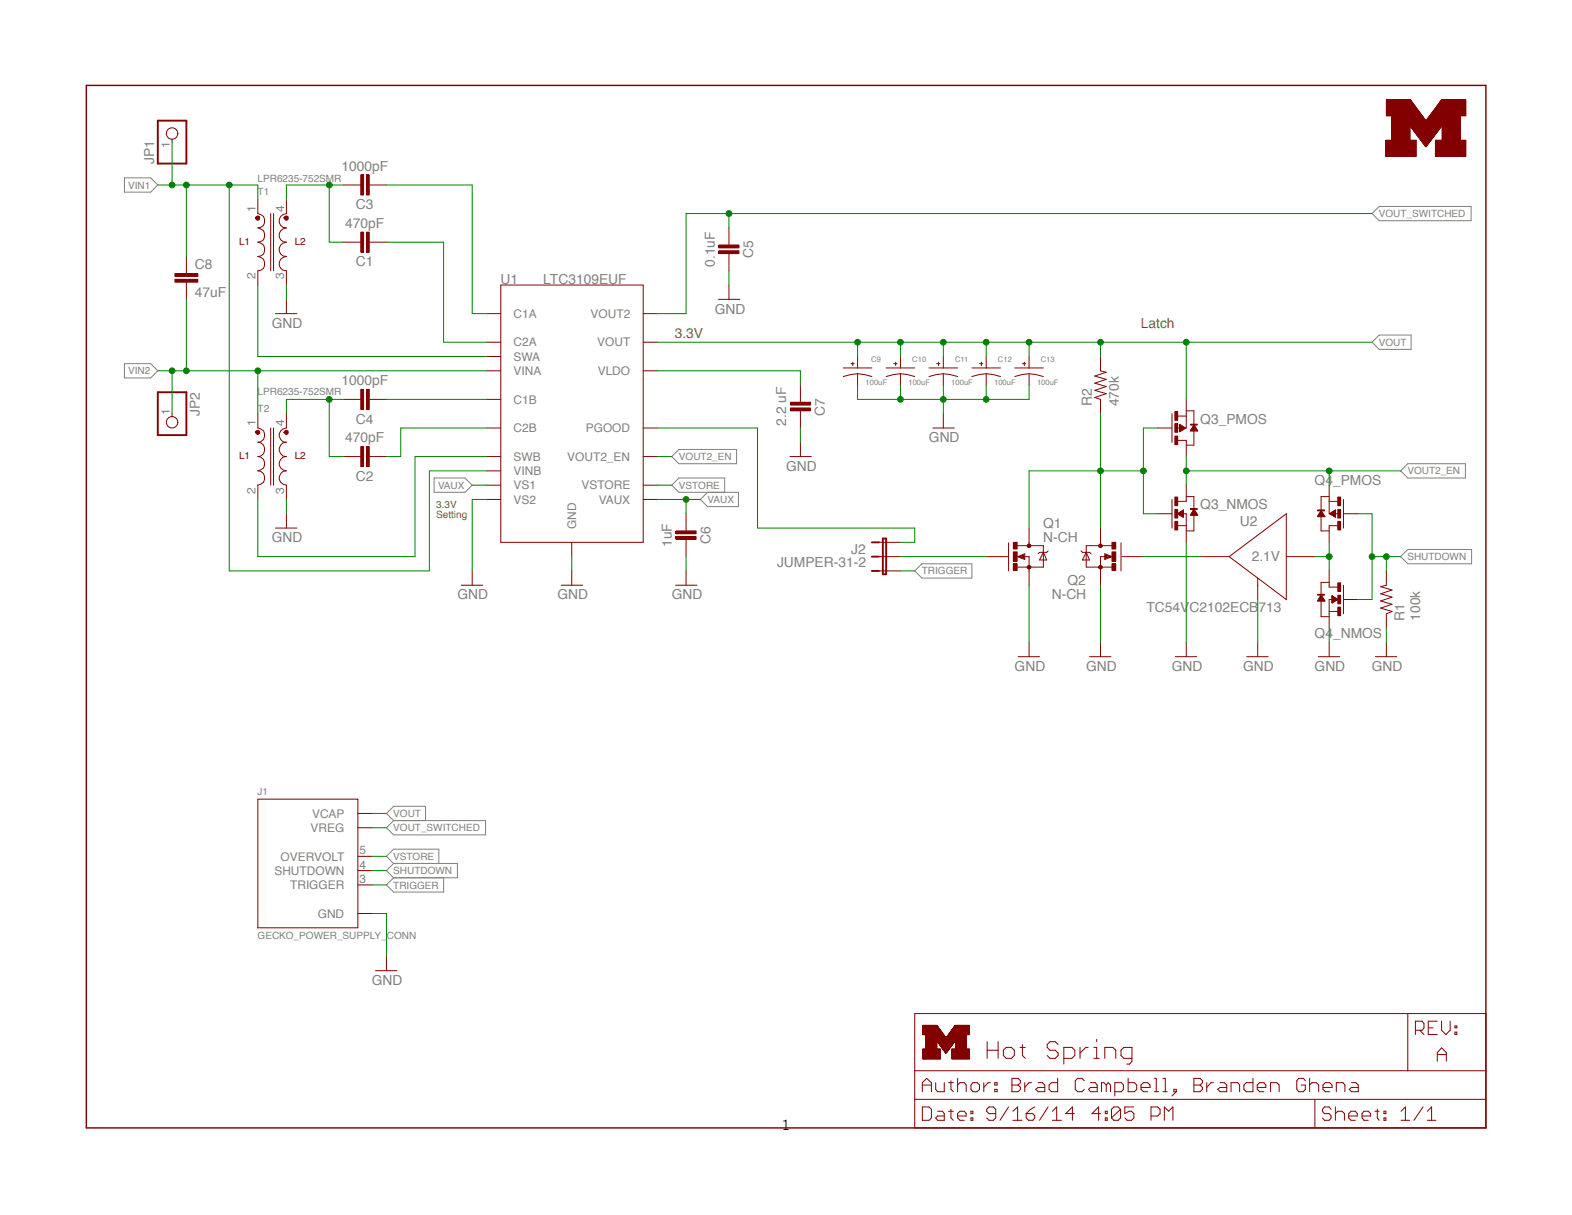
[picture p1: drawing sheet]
<svg xmlns="http://www.w3.org/2000/svg" width="279mm" height="216mm" viewBox="0 0 279 216" stroke-linecap="round" stroke-linejoin="round" font-family="sans-serif">
<g fill="none" stroke="#808080" stroke-width=".18">
<path d="M22.1 31.6h4.7l1.2 1.3-1.2 1.2h-4.7zM243.9 38l1.2-1.3h16.4v2.5h-16.4zM22.1 64.6h4.7l1.2 1.3-1.2 1.3h-4.7zM243.9 60.8l1.2-1.3h5.7v2.6h-5.7zM77.2 84.9h5.5l1.2 1.3-1.2 1.3h-5.5zM119.4 81.1l1.3-1.2h10.2v2.5h-10.2zM125.8 87.5l-1.3 1.3 1.3 1.2h5.5v-2.5h-10.6l-1.3-1.3 1.3-1.3h8.1v2.6M248.9 98.9l1.3-1.3h11.4v2.6h-11.4zM248.9 83.7l1.3-1.3h10.3v2.5h-10.3zM163.9 100.2h8.8v2.5h-8.8l-1.3-1.2zM68.7 147.1l1.3-1.3h16.3v2.6h-16.3zM70 156l-1.3 1.2 1.3 1.3h8.8v-2.5"/>
<path d="M70 153.4h11.3v2.6h-11.3M70 153.4l-1.3-1.2 1.3-1.3h8v2.5M70 153.4l-1.3 1.3 1.3 1.3M70 145.8l-1.3-1.3 1.3-1.2h5.6v2.5"/>
</g>
<path d="M15.3 15.2h248.8v185.2h-248.8z" fill="none" stroke="#820000" stroke-width=".25"/>
<g fill="none" stroke="#820000" stroke-width=".18">
<path d="M45.8 38a1.3 1.3 0 0 1 1.2 1 1.3 1.3 0 0 1-.7 1.4l-.5 .1a1.3 1.3 0 0 1 1.2 1 1.3 1.3 0 0 1-.7 1.4l-.5 .1a1.3 1.3 0 0 1 1.2 1.1 1.3 1.3 0 0 1-.7 1.4l-.5 .1a1.3 1.3 0 0 1 1.2 1 1.3 1.3 0 0 1-.7 1.4l-.5 .1M48.1 38v10.1M48.6 38v10.1M50.9 38a1.27 1.27 0 0 0-1.3 1.2 1.27 1.27 0 0 0 1.3 1.3 1.27 1.27 0 0 0-1.3 1.3 1.27 1.27 0 0 0 1.3 1.2 1.27 1.27 0 0 0-1.3 1.3 1.27 1.27 0 0 0 1.3 1.3 1.27 1.27 0 0 0-1.3 1.2 1.27 1.27 0 0 0 1.3 1.3M86.5 55.7h2.5M89 50.7h25.3v45.7h-25.3zM114.3 55.7h2.6M86.5 60.8h2.5M86.5 63.4h2.5M86.5 65.9h2.5M86.5 71h2.5M86.5 76.1h2.5"/>
<path d="M114.3 60.8h2.6M114.3 65.9h2.6M114.3 76.1h2.6M86.5 81.1h2.5M86.5 83.7h2.5M86.5 86.2h2.5M86.5 88.8h2.5M101.6 96.4v2.5M114.3 81.1h2.6M114.3 86.2h2.6M114.3 88.8h2.6M162.6 180.1h101.5v20.3h-101.5z"/>
<path d="M162.6 195.3h101.5M162.6 190.3h101.5M163.9 194v-1.6l.8-.8 .8 .8v1.6M163.9 196.7h1.2l.4 .4v1.5l-.4 .5h-1.2zM163.9 192.8h1.6M164 183.1h3.2M164 183.8h3.7M164 182.6h2.8M164 182.3h2.6M164 183.4h3.4M164 188.2h3.2M164 188.1h3.2"/>
<path d="M164 188h3.2M164 187.9h3.2M164 187.8h3.2M164 187.7h3.2M164 187.6h3.2M164 187.5h3.2M164 187.4h3.2M164 187.3h3.2M164 187.2h3.2M164 187.1h3.2M164 187h3.2M164 186.9h3.2"/>
<path d="M164 186.8h3.2M164 186.7h3.2M164 186.6h3.2M164 186.5h3.2M164 183.7h3.7M164 183.7h3.6M164 183.6h3.5M164 183.5h3.4M164 183.3h3.3M164 183.2h3.2M164 183h3.1M164 182.9h3"/>
<path d="M164 182.8h3M164 182.7h2.9M164 182.6h2.7M164 182.5h2.7M164 182.4h2.6M164 182.2h2.6M164.6 184.9l5.2 .1M164.6 186.4h1.9M164.6 186.3h1.9M164.6 186.2h1.9M164.6 186.1h1.9M164.6 186h1.9"/>
<path d="M164.6 185.9h1.9M164.6 185.8h1.9M164.6 185.7h1.9M164.6 185.6h1.9M164.6 185.5h1.9M164.6 185.4h1.9M164.6 185.3h1.9M164.6 185.2h1.9M164.6 185.1h1.9M164.6 185h1.9M164.6 184.8h7.1M164.6 184.7h7.1"/>
<path d="M164.6 184.6h7.1M164.6 184.5h7.1M164.6 184.4h3.5M164.6 184.3h3.5M164.6 184.3h3.4M164.6 184.2h3.3M164.6 184.1h3.2M164.6 184h3.2M164.6 183.9h3.1M166.3 192.4v1.2l.3 .4h1.2v-1.6M166.6 185h3.1M166.6 197.5h.9l.3 .4v1.2h-1.2l-.3-.5 .3-.3h1.2"/>
<path d="M166.6 185.1h3M166.7 185.3h2.8M166.7 185.2h2.9M166.8 185.4h2.6M166.9 185.5h2.5M166.9 185.4h2.5M167 185.6h2.3M167.1 185.7h2.1M167.2 185.9h1.9M167.2 185.8h2M167.2 185.9h1.8M167.3 186.1h1.6"/>
<path d="M167.3 186h1.6M167.4 186.2h1.4M167.5 186.3h1.3M167.6 186.5h1.1M167.6 186.4h1.1M167.7 186.5h.9M167.7 186.6h.8M167.8 186.8h.6M167.8 186.7h.7M167.9 186.9h.4M168 187h.3M168.2 184.4h3.5"/>
<path d="M168.3 187h-.2v.2M168.3 184.3h3.4M168.3 184.2h3.4M168.4 184.1h3.3M168.5 184h3.2M168.6 197.5h.8M168.6 183.8h3.7M168.6 192.4h.8M168.7 183.7h3.6M168.8 183.7h3.5M168.8 183.6h3.5M168.8 183.5h3.5"/>
<path d="M168.9 183.4h3.4M168.9 183.3h3.4M169 192v1.6l.4 .4M169 197.1v1.5l.4 .5M169 183.2h3.3M169.1 183.2h3.2M169.2 183.1h3.1M169.2 188.2h3.1M169.2 188.1h3.1M169.2 188h3.1M169.2 187.9h3.1M169.2 187.8h3.1"/>
<path d="M169.2 187.7h3.1M169.2 187.6h3.1M169.2 187.5h3.1M169.2 187.4h3.1M169.2 187.3h3.1M169.2 187.2h3.1M169.2 187.1h3.1M169.2 187h3.1M169.2 186.9h3.1M169.2 186.8h3.1M169.2 186.7h3.1M169.2 186.6h3.1"/>
<path d="M169.2 186.5h3.1M169.2 183h3.1M169.3 182.9h3M169.4 182.8h2.9M169.4 182.6h2.9M169.4 182.7h2.9M169.5 182.6h2.8M169.6 182.5h2.7M169.6 182.4h2.7M169.7 182.3h2.6M169.8 186.5h.1M169.8 182.2h2.5"/>
<path d="M169.9 186.4h1.8M169.9 186.3h1.8M169.9 186.2h1.8M169.9 186.1h1.8M169.9 186h1.8M169.9 185.9h1.8M169.9 185.8h1.8M169.9 185.7h1.8M169.9 185.6h1.8M169.9 185.5h1.8M169.9 185.4h1.8M169.9 185.3h1.8"/>
<path d="M169.9 185.2h1.8M169.9 185.1h1.8M169.9 185h1.8M169.9 184.9h1.8M170.2 198.3h1.5v-.4l-.3-.4h-.8l-.4 .4v.7l.4 .5h.8M170.2 191.6v2.4M170.2 192.8l.4-.4h.8l.3 .4v1.2M171.7 183.8l-3.2 .1M172.6 198.6h.3v.5h-.3zM172.6 197.5h.3v.4h-.3zM172.9 192.4h.8l.4 .4v.8l-.4 .4h-.8l-.3-.4v-.8zM174.9 192.4v1.6"/>
<path d="M175.5 186.6h1.9M175.5 185.1v3M176 192.4h-.4l-.7 .8M176.8 192.4h.4v.4h-.4zM176.8 193.6h.4v.4h-.4zM177 197.9h-1.2l-.4-.4v-.4l.4-.4h.8l.4 .4v1.5l-.4 .5h-.8l-.4-.5M177.4 185.1v3M178.3 186.6l.5-.5h1l.5 .5v1l-.5 .5h-1l-.5-.5zM179.3 196.7l-1.6 2.4M179.9 192.8h1.1M179.9 191.6h1.1l.4 .4v.4l-.4 .4 .4 .4v.4l-.4 .4h-1.1zM180 199.1h1.6"/>
<path d="M180 197.5l.9-.8v2.4M181.3 186.1h.9M181.7 185.6v2l.5 .5M182.1 192.4v1.6M182.4 197.9h1.2l.3 .4v.3l-.3 .5h-.8l-.4-.5zM183.3 192.4h-.4l-.8 .8M183.9 196.7l-.7 .4-.8 .8M184.5 192.4h.8l.4 .4v1.2h-1.2l-.4-.4 .4-.4h1.2M186.3 196.7l-1.5 2.4M187 199.1h1.7M187 197.5l.8-.8v2.4M188 191.6v2.4h-1.1l-.4-.4v-.8l.4-.4h1.1"/>
<path d="M188.1 185.6l-.5-.5h-1l-.5 .5v.5l.5 .5h1l.5 .5v.5l-.5 .5h-1l-.5-.5M189.1 188.1h1.4l.5-.5v-1l-.5-.5h-1.4v3M190.9 197.9h-1.5l1.2-1.2v2.4M192 186.1v2M192.7 192l-.4-.4h-.8l-.4 .4v1.6l.4 .4h.8l.4-.4M193.4 186.1h-.4l-1 1M193.8 192.4h.9l.3 .4v1.2h-1.2l-.3-.4 .3-.4h1.2M194.4 188.1h.9M194.4 186.1h.5v2M194.9 184.7v.4M195.6 197.9h-1.5l1.2-1.2v2.4M196.4 188.1v-2h1.4l.5 .5v1.5"/>
<path d="M196.4 198.6h.4v.5h-.4zM196.4 197.5h.4v.4h-.4zM196.6 192.8l-.4-.4h-.4v1.6M196.6 192.8v1.2M196.6 192.8l.4-.4 .4 .4v1.2M198.1 194h1.2l.4-.4v-.8l-.4-.4h-1.2v2.4M199.2 197.1v1.5l-.5 .5h-.7l-.5-.5M199.2 197.1l-.5-.4h-.7l-.5 .4v1.5M199.2 197.1l-1.7 1.5M200.5 191.6v2.4h1.1l.4-.4v-.8l-.4-.4h-1.1M201.2 188.1h-1.5l-.5-.5v-1l.5-.5h1.5v2.5l-.4 .5h-.5M201.5 196.7h-1.6v1.2l.8-.4h.4l.4 .4v.7l-.4 .5h-.8l-.4-.5"/>
<path d="M202.8 193.2h1.6v-.4l-.4-.4h-.8l-.4 .4v.8l.4 .4h.8M204.6 198.3h1.2l.4-.4v-.8l-.4-.4h-1.2v2.4M205.2 194h.7M205.2 191.6h.3v2.4M206.7 194h.8M206.7 191.6h.4v2.4M206.9 199.1v-2.4l.8 .8 .8-.8v2.4M208.6 193.6h.5v.4h-.5zM209.1 194l-.8 .8M212.2 192.8h1.1M212.2 191.6h1.1l.4 .4v.4l-.4 .4 .4 .4v.4l-.4 .4h-1.1zM214.5 192.4v1.6"/>
<path d="M215.7 192.4h-.5l-.7 .8M216.9 192.4h.7l.4 .4v1.2h-1.1l-.5-.4 .5-.4h1.1M218.8 194v-1.6h1.2l.3 .4v1.2M222.7 191.6v2.4h-1.2l-.4-.4v-.8l.4-.4h1.2M223.5 193.2h1.5v-.4l-.4-.4h-.7l-.4 .4v.8l.4 .4h.7M225.8 194v-1.6h1.1l.5 .4v1.2M232 192l-.3-.4h-.9l-.3 .4v1.6l.3 .4h.9l.3-.4v-.8h-.8M232.8 192.8l.4-.4h.8l.4 .4v1.2M232.8 191.6v2.4M233.7 195.3v5.1M235.1 193.2h1.6v-.4l-.4-.4h-.7l-.5 .4v.8l.5 .4h.7M236.6 197.1l-.4-.4h-.8l-.3 .4v.4l.3 .4h.8l.4 .4v.3l-.4 .5h-.8l-.3-.5"/>
<path d="M237.3 197.9l.5-.4h.7l.5 .4v1.2M237.3 196.7v2.4M237.5 194v-1.6h1.2l.3 .4v1.2M239.7 198.3h1.5v-.4l-.3-.4h-.8l-.4 .4v.7l.4 .5h.8M240.2 192.4h.8l.4 .4v1.2h-1.2l-.4-.4 .4-.4h1.2M242.1 198.3h1.5v-.4l-.4-.4h-.8l-.3 .4v.7l.3 .5h.8M244.4 197.5h.7M244.8 197.1v1.5l.3 .5M246 198.6h.3v.5h-.3zM246 197.5h.3v.4h-.3zM249 199.1h1.5M249 197.5l.8-.8v2.4"/>
<path d="M250.2 180.1v10.2M251.6 183.1h1.2l.3-.5v-.7l-.3-.4h-1.2v2.3M252.3 183.1l.8 .7M252.9 196.7l-1.6 2.4M253.7 199.1h1.5M253.7 197.5l.7-.8v2.4M253.9 182.6h.8M255.5 181.5h-1.6v2.3h1.6M255.5 187.4h1.6M255.5 188.6v-1.6l.7-.8 .9 .8v1.6M256.2 181.5v1.6l.8 .7 .7-.7v-1.6M258.6 183.4h.3v.4h-.3z"/>
<path d="M258.6 182.3h.3v.3h-.3z"/>
</g>
<path d="M45.6 38.4h.5v.6h-.5l-.2-.3 .5-.1-.1 .3-.2-.2h-.2z" fill-rule="evenodd" fill="#820000"/>
<path d="M45.6 38.5h.5v.6h-.5l-.2-.4 .5-.1-.1 .3-.1-.2h-.3z" fill="none" stroke="#820000" stroke-width=".18"/>
<path d="M50.6 38.4h.5v.6h-.5l-.1-.3 .5-.1-.1 .3-.2-.2h-.2z" fill-rule="evenodd" fill="#820000"/>
<path d="M45.8 35.4v2.6M50.7 38.5h.5v.6h-.5l-.2-.4 .5-.1-.1 .3-.2-.2h-.2zM50.9 35.4v2.6M45.8 48.1v2.6M50.9 48.1v2.6M45.8 76.1a1.27 1.27 0 0 1 1.2 1.2 1.27 1.27 0 0 1-1.2 1.3 1.27 1.27 0 0 1 1.2 1.3 1.27 1.27 0 0 1-1.2 1.2 1.27 1.27 0 0 1 1.2 1.3 1.27 1.27 0 0 1-1.2 1.3 1.27 1.27 0 0 1 1.2 1.2 1.27 1.27 0 0 1-1.2 1.3M48.1 76.1v10.1M48.6 76.1v10.1M50.9 76.1a1.27 1.27 0 0 0-1.3 1.2 1.27 1.27 0 0 0 1.3 1.3 1.27 1.27 0 0 0-1.3 1.3 1.27 1.27 0 0 0 1.3 1.2 1.27 1.27 0 0 0-1.3 1.3 1.27 1.27 0 0 0 1.3 1.3 1.27 1.27 0 0 0-1.3 1.2 1.27 1.27 0 0 0 1.3 1.3" fill="none" stroke="#820000" stroke-width=".18"/>
<path d="M45.6 76.5h.5v.5l-.3 .2-.4-.4 .5-.1-.1 .3-.2-.2h-.2z" fill-rule="evenodd" fill="#820000"/>
<path d="M45.6 76.6h.5v.5l-.3 .1-.4-.4 .5-.1-.1 .3-.1-.2h-.3z" fill="none" stroke="#820000" stroke-width=".18"/>
<path d="M50.6 76.5h.5v.5l-.2 .2-.4-.4 .5-.1-.1 .3-.2-.2h-.2z" fill-rule="evenodd" fill="#820000"/>
<path d="M61.1 32.9h3M65.4 32.9h3.3M45.8 73.5v2.6M50.7 76.6h.5v.5l-.3 .1-.4-.4 .5-.1-.1 .3-.2-.2h-.2zM50.9 73.5v2.6M45.8 86.2v2.6M50.9 86.2v2.6" fill="none" stroke="#820000" stroke-width=".18"/>
<path d="M64.1 31.1h.5v3.5h-.5z" fill="#820000"/>
<path d="M64.1 31.1h.5v3.5h-.5z" fill="none" stroke="#820000" stroke-width=".18"/>
<path d="M65.1 31.1h.5v3.5h-.5z" fill="#820000"/>
<path d="M65.1 31.1h.5v3.5h-.5zM61.1 71h3M65.4 71h3.3" fill="none" stroke="#820000" stroke-width=".18"/>
<path d="M64.1 69.2h.5v3.5h-.5z" fill="#820000"/>
<path d="M64.1 69.2h.5v3.5h-.5z" fill="none" stroke="#820000" stroke-width=".18"/>
<path d="M65.1 69.2h.5v3.5h-.5z" fill="#820000"/>
<path d="M61.1 43h3M65.4 43h3.3M65.1 69.2h.5v3.5h-.5z" fill="none" stroke="#820000" stroke-width=".18"/>
<path d="M64.1 41.2h.5v3.6h-.5z" fill="#820000"/>
<path d="M64.1 41.3h.5v3.5h-.5z" fill="none" stroke="#820000" stroke-width=".18"/>
<path d="M65.1 41.2h.5v3.6h-.5z" fill="#820000"/>
<path d="M65.1 41.3h.5v3.5h-.5zM61.1 81.1h3M65.4 81.1h3.3" fill="none" stroke="#820000" stroke-width=".18"/>
<path d="M64.1 79.3h.5v3.6h-.5z" fill="#820000"/>
<path d="M64.1 79.4h.5v3.5h-.5z" fill="none" stroke="#820000" stroke-width=".18"/>
<path d="M65.1 79.3h.5v3.6h-.5z" fill="#820000"/>
<path d="M49 55.7h3.8M50.9 53.2v2.5M65.1 79.4h.5v3.5h-.5zM49 93.8h3.8M50.9 91.3v2.5M121.9 91.3v3.3M121.9 95.9v3M82 104h3.8M83.9 101.5v2.5" fill="none" stroke="#820000" stroke-width=".18"/>
<path d="M120.1 95.3h3.6v.5h-3.6z" fill="#820000"/>
<path d="M120.2 95.4h3.5v.5h-3.5z" fill="none" stroke="#820000" stroke-width=".18"/>
<path d="M120.1 94.3h3.6v.5h-3.6z" fill="#820000"/>
<g fill="none" stroke="#820000" stroke-width=".18">
<path d="M129.6 40.5v3.3M129.6 45.1v3M149.9 66.9a6.6 6.6 0 0 1 5.1 0M149.9 65.4h5.1M151.2 64.6h.6M151.6 64.4v.6M152.4 63.4v2M152.4 66.4v2M157.5 66.9a6.6 6.6 0 0 1 5.1 0M157.5 65.4h5.1M158.9 64.6h.5M159.2 64.4v.6"/>
<path d="M160 63.4v2M160 66.4v2M165.1 66.9a6.6 6.6 0 0 1 5.1 0M165.1 65.4h5.1M165.8 76.1h3.8M166.5 64.6h.6M166.8 64.4v.6M167.7 63.4v2M167.7 66.4v2M167.7 73.5v2.6M172.7 66.9a6.6 6.6 0 0 1 5.1 0M172.7 65.4h5.1"/>
<path d="M174.1 64.6h.6M174.4 64.4v.6M175.3 63.4v2M175.3 66.4v2M180.4 66.9a6.6 6.6 0 0 1 5 0M180.4 65.4h5M181.7 64.6h.6M182.1 64.4v.6M182.9 63.4v2M182.9 66.4v2M120.2 94.3h3.5v.5h-3.5zM99.8 104h3.8"/>
<path d="M101.6 101.5v2.5M120.1 104h3.8M121.9 101.5v2.5"/>
</g>
<path d="M127.8 44.5h3.5v.5h-3.5z" fill="#820000"/>
<path d="M127.8 44.6h3.5v.5h-3.5z" fill="none" stroke="#820000" stroke-width=".18"/>
<path d="M127.8 43.5h3.5v.5h-3.5z" fill="#820000"/>
<path d="M127.7 53.2h3.8M127.8 43.5h3.5v.5h-3.5zM129.6 50.7v2.5M142.3 68.4v3.3M142.3 73v3.1" fill="none" stroke="#820000" stroke-width=".18"/>
<path d="M140.5 72.5h3.5v.5h-3.5z" fill="#820000"/>
<path d="M140.5 72.5h3.5v.5h-3.5z" fill="none" stroke="#820000" stroke-width=".18"/>
<path d="M140.5 71.5h3.5v.5h-3.5z" fill="#820000"/>
<path d="M140.5 71.5h3.5v.5h-3.5zM142.3 78.6v2.5M140.4 81.1h3.8M208.3 88.8v5M209.3 93.4h1.5M210.3 91.3h.5v2.5M210.8 88.8v.3h-1.5M210.8 88.2h1.4v2.3M212.2 91.5v2.8h-1.4" fill="none" stroke="#820000" stroke-width=".18"/>
<path d="M208.8 88.3h.5v1.5h-.5z" fill="#820000"/>
<path d="M208.8 88.3h.5v1.6h-.5z" fill="none" stroke="#820000" stroke-width=".18"/>
<path d="M208.8 90.5h.5v1.5h-.5z" fill="#820000"/>
<path d="M208.8 90.5h.5v1.6h-.5z" fill="none" stroke="#820000" stroke-width=".18"/>
<path d="M208.8 92.6h.5v1.5h-.5z" fill="#820000"/>
<path d="M208.8 92.6h.5v1.6h-.5z" fill="none" stroke="#820000" stroke-width=".18"/>
<path d="M211.6 90.3h1.2v.2h-1.2z" fill="#820000"/>
<g fill="none" stroke="#820000" stroke-width=".18">
<path d="M208.3 73.5v5.1M209.3 78.3h1.5v.3M209.3 73.9h1.5M210.8 73.5v2.6h-1.7M210.8 73h1.4v2.5M212.2 76.5v2.6h-1.4M205.8 91.3h2.5M209.3 91.3h1M209.3 91.3l1-.7v1.3M209.3 91.3l1 .6M209.4 91.2h.9M209.5 91.4h.8"/>
<path d="M209.6 91.5h.7M209.6 91.1h.7M209.7 91.5h.6M209.7 91h.6M209.8 91.6h.5M209.8 91h.5M209.9 91.7h.4M210 90.9h.3M210.1 91.8h.2M210.1 90.8h.2M210.2 90.7h.1M210.2 91.9h.1"/>
<path d="M210.8 86.2v2.6M210.8 93.8v2.6M211.6 90.4h1.2v.1h-1.2zM211.6 91.5h1.2M211.7 91.3h1M211.7 91.4h1.1M211.8 91.2h.8M211.9 91.1h.7M211.9 91h.6M212 90.9h.4M212 90.8h.4M212.1 90.7h.3"/>
<path d="M212.2 90.5l.7 1h-1.3zM212.2 90.6h.1M212.2 90.5h.1"/>
</g>
<path d="M208.8 77.5h.5v1.5h-.5z" fill="#820000"/>
<path d="M208.8 77.5h.5v1.5h-.5z" fill="none" stroke="#820000" stroke-width=".18"/>
<path d="M208.8 75.3h.5v1.5h-.5z" fill="#820000"/>
<path d="M208.8 75.3h.5v1.5h-.5z" fill="none" stroke="#820000" stroke-width=".18"/>
<path d="M208.8 73.2h.5v1.5h-.5z" fill="#820000"/>
<path d="M208.8 73.2h.5v1.5h-.5z" fill="none" stroke="#820000" stroke-width=".18"/>
<path d="M211.6 75.4h1.2v.1h-1.2z" fill="#820000"/>
<g fill="none" stroke="#820000" stroke-width=".18">
<path d="M205.8 76.1h2.5M209.7 76.1h1M209.7 75.5l1 .6M209.7 75.5v1.2l1-.6M209.7 76.6h.1M209.7 76.6h.2M209.7 76.5h.4M209.7 76.4h.5M209.7 76.3h.6M209.7 76.2h.8M209.7 76.1h.9M209.7 76h.9"/>
<path d="M209.7 75.9h.7M209.7 75.8h.5M209.7 75.7h.5M209.7 75.6h.3M209.7 75.5h.2M209.7 75.5h.1M210.8 71v2.5M210.8 78.6v2.5M211.6 75.4h1.2v.1h-1.2zM211.6 76.5h1.2M211.7 76.4h1.1M211.8 76.3h.9"/>
<path d="M211.8 76.2h.8M211.9 76.1h.7M211.9 76.1h.6M211.9 76h.6M212 75.9h.4M212 75.8h.4M212.1 75.7h.3M212.2 75.5l.7 1.1h-1.3zM212.2 75.6h.1"/>
</g>
<path d="M182.6 100.6l.3-.2 .2 .2v.4h-.5z" fill-rule="evenodd" fill="#820000"/>
<path d="M182.6 100.6l.3-.2 .3 .2v.4h-.6z" fill="none" stroke="#820000" stroke-width=".18"/>
<path d="M182.6 96.8l.3-.2 .2 .2v.4h-.5z" fill-rule="evenodd" fill="#820000"/>
<path d="M182.6 96.8l.3-.2 .3 .2v.4h-.6z" fill="none" stroke="#820000" stroke-width=".18"/>
<path d="M180.1 100.2h.7v1.1h-.7z" fill="#820000"/>
<path d="M180.1 100.2h.7v1.2h-.7z" fill="none" stroke="#820000" stroke-width=".18"/>
<path d="M180.1 96.4h.7v1.1h-.7z" fill="#820000"/>
<path d="M180.1 96.4h.7v1.2h-.7z" fill="none" stroke="#820000" stroke-width=".18"/>
<path d="M180.1 98h.7v1.7h-.7z" fill="#820000"/>
<path d="M175.3 98.9h3.8M179.3 96.5v5M180.1 98.1h.7v1.7h-.7zM180.9 97h4.5v3.8h-4.5M180.9 98.9l1.2-.5v1zM182 98.9h.9v5.1M182.9 93.8v3.2M185.4 98.1l.6 1.4h-1.2zM186.3 97.9l-.3 .2h-1.2l-.3 .3" fill="none" stroke="#820000" stroke-width=".18"/>
<path d="M182 98.7l-.9 .2 .9 .3v-.3h-.3" fill="none" stroke="#820000" stroke-width=".25"/>
<path d="M195.3 100.6l.3-.2 .2 .2v.4h-.5z" fill-rule="evenodd" fill="#820000"/>
<path d="M195.3 100.6l.3-.2 .3 .2v.4h-.6z" fill="none" stroke="#820000" stroke-width=".18"/>
<path d="M195.3 96.8l.3-.2 .2 .2v.4h-.5z" fill-rule="evenodd" fill="#820000"/>
<path d="M195.3 96.8l.3-.2 .3 .2v.4h-.6z" fill="none" stroke="#820000" stroke-width=".18"/>
<path d="M197.6 100.2h.7v1.1h-.7z" fill="#820000"/>
<path d="M197.6 100.2h.7v1.2h-.7z" fill="none" stroke="#820000" stroke-width=".18"/>
<path d="M197.6 96.4h.7v1.1h-.7z" fill="#820000"/>
<path d="M197.6 96.4h.7v1.2h-.7z" fill="none" stroke="#820000" stroke-width=".18"/>
<path d="M197.6 98h.7v1.7h-.7z" fill="#820000"/>
<g fill="none" stroke="#820000" stroke-width=".18">
<path d="M33.1 48.1v.5M33.1 50.1v.6M195.6 63.4v2.5l1 .2-2 .7 2 .6-2 .7 2 .6-2 .7 2 .6-2 .6 1 .4v2.5M192.1 97.9l.3 .2h1.3l.2 .3M193.1 98.1l.6 1.4h-1.3zM195.6 93.8v3.2M196.4 98.4l1.2 .5-1.2 .5zM196.4 98.9h-.8v5.1M197.6 98.1h.7v1.7h-.7zM197.6 97h-4.5v3.8h4.5M199.2 96.5v5M199.4 98.9h3.8"/>
<path d="M181 116.7h3.8M182.9 114.2v2.5M193.7 116.7h3.8M195.6 114.2v2.5M208.9 116.7h3.8M210.8 114.2v2.5M234.3 116.7h3.8M236.2 114.2v2.5"/>
</g>
<path d="M196.4 98.7l1 .2-1 .3v-.3h.3" fill="none" stroke="#820000" stroke-width=".25"/>
<path d="M31.1 49.6h4v.5h-4z" fill="#820000"/>
<path d="M31.1 49.6h4.1v.5h-4.1z" fill="none" stroke="#820000" stroke-width=".18"/>
<path d="M31.1 48.6h4v.5h-4z" fill="#820000"/>
<g fill="none" stroke="#820000" stroke-width=".18">
<path d="M30.6 24.7v.6M31.1 48.6h4.1v.5h-4.1zM33.1 45.6v2.5M33.1 50.7v2.5M30.6 73.5v.6M156.2 96.4h3.8M156.2 98.9h3.8M156.2 101.5h3.8M45.8 142h17.8v22.9h-17.8zM63.6 144.5h2.5M63.6 147.1h2.5M63.6 152.2h2.5"/>
<path d="M63.6 154.7h2.5M63.6 157.2h2.5M63.6 162.3h2.5M66.7 172.5h3.8M68.7 169.9v2.6"/>
<circle cx="30.6" cy="23.7" r="1.02"/>
<circle cx="30.6" cy="75" r="1.02"/>
</g>
<path d="M28 21.4h5.1v7.7h-5.1zM28 69.7h5.1v7.6h-5.1zM155 96.4h1.2M155 98.9h1.2M156.9 95.7h.6v6.3h-.6zM155 101.5h1.2" fill="none" stroke="#820000" stroke-width=".34"/>
<path d="M246.4 17.7h4.2v2.9h-4.2z" fill="#820000"/>
<path d="M246.4 17.7h4.2v2.9h-4.2z" fill="none" stroke="#820000" stroke-width=".18"/>
<path d="M247.4 20.5h3.2v4.4h-3.2z" fill="#820000"/>
<path d="M247.4 20.5h3.2v4.4h-3.2z" fill="none" stroke="#820000" stroke-width=".18"/>
<path d="M246.3 24.9h5.4v2.9h-5.4z" fill="#820000"/>
<path d="M246.3 24.9h5.4v2.9h-5.4z" fill="none" stroke="#820000" stroke-width=".18"/>
<path d="M255.1 24.9h5.4v2.9h-5.4z" fill="#820000"/>
<path d="M255.1 24.9h5.4v2.9h-5.4z" fill="none" stroke="#820000" stroke-width=".18"/>
<path d="M256.3 20.5h3.2v4.4h-3.2z" fill="#820000"/>
<path d="M256.3 20.5h3.2v4.4h-3.2z" fill="none" stroke="#820000" stroke-width=".18"/>
<path d="M256.3 17.7h4.2v2.9h-4.2z" fill="#820000"/>
<g fill="none" stroke="#820000" stroke-width=".18">
<path d="M250.5 19.9h1.7M250.6 17.7l2.8 3.8 2.9-3.8M250.6 17.7h.1M250.6 17.7l-.1 4.6M250.6 19.8h1.6M250.6 19.7h1.6M250.6 19.7h1.5M250.6 19.6h1.5M250.6 19.5h1.4M250.6 19.4h1.3M250.6 19.3h1.2M250.6 19.2h1.2"/>
<path d="M250.6 19.2h1.1M250.6 19.1h1.1M250.6 19h1.1M250.6 18.9h1M250.6 18.8h.9M250.6 18.7h.8M250.6 18.6h.7M250.6 18.5h.6M250.6 18.4h.5M250.6 18.3h.5M250.6 18.2h.5M250.6 18.1h.4"/>
<path d="M250.6 18.1h.3M250.6 18h.3M250.6 17.9h.2M250.6 17.8h.1M254.6 19.9h1.9M254.7 19.8h1.8M254.7 19.7h1.8M254.8 19.7h1.7M254.9 19.6h1.6M255 19.5h1.5M255 19.4h1.5M255 19.3h1.5"/>
<path d="M255.1 19.2h1.4M255.2 19.2h1.3M255.2 19.1h1.3M255.3 19h1.2M255.4 18.9h1.1M255.4 18.8h1.1M255.5 18.7h1M255.5 18.6h1M255.6 18.6h.9M255.6 18.5h.9M255.7 18.4h.8M255.8 18.3h.7"/>
<path d="M255.9 18.2h.6M255.9 18.1h.6M256 18.1h.5M256.1 18h.4M256.1 17.9h.4M256.1 17.8h.4M256.2 17.7h.3v4.6h-6M256.3 17.7h4.2v2.9h-4.2zM250.5 22.3l2.9 3.8 2.9-3.8M250.5 22.2h6M250.5 22.1h6M250.5 22h6"/>
<path d="M250.5 21.9h6M250.5 21.8h6M250.5 21.7h6M250.5 21.6h6M250.5 21.5h6M250.5 21.4h2.9M250.5 21.4h2.8M250.5 21.3h2.8M250.5 21.2h2.8M250.5 21.1h2.7M250.5 21h2.6M250.5 20.9h2.5"/>
<path d="M250.5 20.8h2.5M250.5 20.8h2.4M250.5 20.7h2.3M250.5 20.6h2.3M250.5 20.5h2.3M250.5 20.4h2.2M250.5 20.3h2.1M250.5 20.2h2M250.5 20.1h1.9M250.5 20h1.8M250.6 22.4h5.6M250.7 22.5h5.4"/>
<path d="M250.7 22.5h5.5M250.8 22.6h5.3M250.9 22.7h5.1M251 22.8h5M251.1 23h4.7M251.1 22.9h4.8M251.1 23.1h4.6M251.2 23.2h4.4M251.2 23.1h4.5M251.3 23.3h4.2M251.4 23.4h4.1M251.5 23.6h3.9"/>
<path d="M251.5 23.5h4M251.6 23.6h3.7M251.7 23.7h3.5M251.7 23.9h3.4M251.7 23.8h3.5M251.8 24h3.2M251.9 24.1h3.1M252 24.2h2.9M252.1 24.3h2.7M252.2 24.4h2.5M252.2 24.6h2.4M252.2 24.5h2.4"/>
<path d="M252.3 24.7h2.2M252.4 24.7h2M252.5 24.9h1.9M252.5 24.8h1.9M252.6 25h1.7M252.7 25.1h1.5M252.8 25.3h1.3M252.8 25.2h1.3M252.8 25.3h1.2M252.9 25.4h1M253 25.6h.8M253 25.5h.9"/>
<path d="M253.1 25.7h.7M253.2 25.8h.5M253.3 25.9h.2M253.3 25.8h.3M253.3 26h.2M253.5 21.4h3M253.6 21.3h2.9M253.7 21.2h2.8M253.8 21.1h2.7M253.8 21h2.7M253.9 20.9h2.6M253.9 20.8h2.6"/>
<path d="M254 20.7h2.5M254.1 20.6h2.4M254.2 20.5h2.3M254.3 20.4h2.2M254.3 20.3h2.2M254.4 20.3h2.1M254.4 20.2h2.1M254.4 20.1h2.1M254.5 20h2M213.4 98.9h5.1M218.5 98.9l10.1-7.6v15.2zM228.6 98.9h5.1"/>
<path d="M223.5 102.7v3.8M234.8 106.8v2.8h1.4M236.2 108.6h1.6M236.2 104v.3h1.6M236.2 103.5h-1.4v2.3M236.7 106.5h-.5v2.6M238.8 104v5.1"/>
</g>
<path d="M237.7 103.5h.6v1.6h-.6z" fill="#820000"/>
<path d="M237.8 103.6h.5v1.5h-.5z" fill="none" stroke="#820000" stroke-width=".18"/>
<path d="M237.7 105.7h.6v1.6h-.6z" fill="#820000"/>
<path d="M237.8 105.8h.5v1.5h-.5z" fill="none" stroke="#820000" stroke-width=".18"/>
<path d="M237.7 107.9h.6v1.5h-.6z" fill="#820000"/>
<path d="M237.8 107.9h.5v1.5h-.5z" fill="none" stroke="#820000" stroke-width=".18"/>
<path d="M234.2 105.6h1.2v.1h-1.2z" fill="#820000"/>
<g fill="none" stroke="#820000" stroke-width=".18">
<path d="M234.8 91.6v2.7h1.4M236.2 88.8v2.5h1.6M236.2 89.1h1.6M236.2 88.2h-1.4v2.6M237.8 93.4h-1.6v.4M238.8 88.8v5M234.2 105.6h1.2v.2h-1.2zM234.2 106.7h1.2M234.3 106.5h1M234.3 106.6h1M234.4 106.4h.8M234.5 106.4h.7"/>
<path d="M234.5 106.3h.6M234.5 106.2h.6M234.6 106.1h.5M234.6 106h.4M234.7 105.9h.3M234.7 105.9h.2M234.8 105.8l.7 1h-1.3zM234.8 105.8h.1M236.2 101.5v2.5M236.2 109.1v2.5M236.7 106.5h1.1M236.7 107.1h.1"/>
<path d="M236.7 107h.2M236.7 107h.4M236.7 106.9h.5M236.7 106.8h.6M236.7 106.7h.8M236.7 106.6h.9M236.7 106.4h1M236.7 106.4h.8M236.7 106.3h.7M236.7 106.2h.6M236.7 106.1h.4M236.7 106h.3"/>
<path d="M236.7 105.9h.1M237.8 106.5l-1.1-.6v1.2M237.8 106.5l-1.1 .6M238.8 106.5h2.5"/>
</g>
<path d="M237.7 92.6h.6v1.5h-.6z" fill="#820000"/>
<path d="M237.8 92.6h.5v1.6h-.5z" fill="none" stroke="#820000" stroke-width=".18"/>
<path d="M237.7 90.5h.6v1.5h-.6z" fill="#820000"/>
<path d="M237.8 90.5h.5v1.6h-.5z" fill="none" stroke="#820000" stroke-width=".18"/>
<path d="M237.7 88.3h.6v1.5h-.6z" fill="#820000"/>
<path d="M237.8 88.3h.5v1.6h-.5z" fill="none" stroke="#820000" stroke-width=".18"/>
<path d="M234.2 90.6h1.2v.2h-1.2z" fill="#820000"/>
<g fill="none" stroke="#820000" stroke-width=".18">
<path d="M234.2 90.6h1.2v.2h-1.2zM234.2 91.7h1.2M234.3 91.6h1M234.3 91.5h1M234.4 91.5h.8M234.5 91.3h.6M234.5 91.4h.7M234.5 91.2h.6M234.6 91.1h.5M234.6 91h.4M234.7 91h.3M234.7 90.9h.2"/>
<path d="M234.8 90.8l.7 1h-1.3zM234.8 90.8h.1M236.2 86.2v2.6M236.2 93.8v2.6M236.3 91.3h1M236.3 91.3l1-.7v1.3M236.3 91.3l1 .6M236.4 91.2h.9M236.5 91.4h.8M236.6 91.5h.7M236.6 91.1h.7M236.7 91h.6"/>
<path d="M236.7 91.5h.6M236.8 91h.5M236.9 91.6h.4M237 91.7h.3M237 90.9h.3M237.1 90.8h.2M237.2 91.8h.1M237.3 90.7h.1M237.3 91.9h.1M238.8 91.3h2.5M221.6 116.7h3.8M223.5 114.2v2.5"/>
<path d="M244.5 116.7h3.8M246.4 101.5v2.5l-1 .2 2 .6-2 .7 2 .6-2 .7 2 .6-2 .7 2 .5-1 .5v2.5M246.4 114.2v2.5"/>
</g>
<path d="M58.5 71v10.1h2.6M61.1 71h-10.2v2.5" fill="none" stroke="#008100" stroke-width=".18"/>
<circle cx="58.5" cy="71" r=".51" fill="#008100"/>
<g fill="none" stroke="#008100" stroke-width=".18">
<path d="M58.5 32.9v10.1h2.6M61.1 32.9h-10.2v2.5"/>
<circle cx="58.5" cy="71" r=".51"/>
</g>
<circle cx="58.5" cy="32.9" r=".51" fill="#008100"/>
<g fill="none" stroke="#008100" stroke-width=".18">
<path d="M68.7 32.9h15.2v22.8h2.6M50.9 50.7v2.5M68.7 43h10.1v17.8h7.7M68.7 71h17.8M86.5 76.1h-15.3v5h-2.5M152.4 68.4v2.6h30.5v-2.6M160 68.4v2.6M50.9 88.8v2.5M86.5 88.8h-2.6v12.7M101.6 98.9v2.6M121.9 98.9v2.6"/>
<circle cx="58.5" cy="32.9" r=".51"/>
</g>
<circle cx="160" cy="71" r=".51" fill="#008100"/>
<g fill="none" stroke="#008100" stroke-width=".18">
<path d="M167.7 68.4v2.6"/>
<circle cx="160" cy="71" r=".51"/>
</g>
<circle cx="167.6" cy="71" r=".51" fill="#008100"/>
<g fill="none" stroke="#008100" stroke-width=".18">
<path d="M175.3 68.4v2.6"/>
<circle cx="167.7" cy="71" r=".51"/>
</g>
<circle cx="175.3" cy="71" r=".51" fill="#008100"/>
<g fill="none" stroke="#008100" stroke-width=".18">
<path d="M45.8 50.7v12.7h40.7M129.6 48.1v2.6M33.1 65.9h53.4M45.8 65.9v7.6M142.3 76.1v2.5M167.7 71v2.5M86.5 81.1h-12.7v17.8h-28v-10.1M210.8 96.4v17.8M182.9 104v10.2M195.6 104v10.2M223.5 106.5v7.7M236.2 111.6v2.6"/>
<path d="M246.4 111.6v2.6M66.1 162.3h2.6v7.6"/>
<circle cx="175.3" cy="71" r=".51"/>
</g>
<circle cx="45.8" cy="65.9" r=".51" fill="#008100"/>
<g fill="none" stroke="#008100" stroke-width=".18">
<path d="M33.1 53.2v12.7h-5.1"/>
<circle cx="45.8" cy="65.9" r=".51"/>
</g>
<circle cx="33.1" cy="65.9" r=".51" fill="#008100"/>
<g fill="none" stroke="#008100" stroke-width=".18">
<path d="M30.6 65.9v7.6"/>
<circle cx="33.1" cy="65.9" r=".51"/>
</g>
<circle cx="30.6" cy="65.9" r=".51" fill="#008100"/>
<g fill="none" stroke="#008100" stroke-width=".18">
<path d="M33.1 32.9h12.7v2.5M40.7 32.9v68.6h35.6v-17.8h10.2"/>
<circle cx="30.6" cy="65.9" r=".51"/>
</g>
<circle cx="40.7" cy="32.9" r=".51" fill="#008100"/>
<g fill="none" stroke="#008100" stroke-width=".18">
<path d="M28 32.9h5.1v12.7"/>
<circle cx="40.7" cy="32.9" r=".51"/>
</g>
<circle cx="33.1" cy="32.9" r=".51" fill="#008100"/>
<g fill="none" stroke="#008100" stroke-width=".18">
<path d="M30.6 25.3v7.6"/>
<circle cx="33.1" cy="32.9" r=".51"/>
</g>
<circle cx="30.6" cy="32.9" r=".51" fill="#008100"/>
<g fill="none" stroke="#008100" stroke-width=".18">
<path d="M83.9 86.2h2.6M116.9 88.8h7.6M121.9 88.8v2.5"/>
<circle cx="30.6" cy="32.9" r=".51"/>
</g>
<circle cx="121.9" cy="88.7" r=".51" fill="#008100"/>
<g fill="none" stroke="#008100" stroke-width=".18">
<path d="M116.9 60.8h43.1v2.6M152.4 60.8v2.6"/>
<circle cx="121.9" cy="88.8" r=".51"/>
</g>
<circle cx="152.4" cy="60.8" r=".51" fill="#008100"/>
<g fill="none" stroke="#008100" stroke-width=".18">
<path d="M160 60.8h7.7v2.6"/>
<circle cx="152.4" cy="60.8" r=".51"/>
</g>
<circle cx="160" cy="60.8" r=".51" fill="#008100"/>
<g fill="none" stroke="#008100" stroke-width=".18">
<path d="M167.7 60.8h7.6v2.6"/>
<circle cx="160" cy="60.8" r=".51"/>
</g>
<circle cx="167.6" cy="60.8" r=".51" fill="#008100"/>
<g fill="none" stroke="#008100" stroke-width=".18">
<path d="M175.3 60.8h7.6v2.6"/>
<circle cx="167.7" cy="60.8" r=".51"/>
</g>
<circle cx="175.3" cy="60.8" r=".51" fill="#008100"/>
<g fill="none" stroke="#008100" stroke-width=".18">
<path d="M182.9 60.8h61M195.6 60.8v2.6"/>
<circle cx="175.3" cy="60.8" r=".51"/>
</g>
<circle cx="182.9" cy="60.8" r=".51" fill="#008100"/>
<circle cx="182.9" cy="60.8" r=".51" fill="none" stroke="#008100" stroke-width=".18"/>
<circle cx="195.6" cy="60.8" r=".51" fill="#008100"/>
<g fill="none" stroke="#008100" stroke-width=".18">
<path d="M210.8 60.8v10.2"/>
<circle cx="195.6" cy="60.8" r=".51"/>
</g>
<circle cx="210.8" cy="60.8" r=".51" fill="#008100"/>
<g fill="none" stroke="#008100" stroke-width=".18">
<path d="M129.6 38v2.5M243.9 38h-122v17.7h-5M66.1 144.5h2.6"/>
<circle cx="210.8" cy="60.8" r=".51"/>
</g>
<circle cx="129.5" cy="37.9" r=".51" fill="#008100"/>
<g fill="none" stroke="#008100" stroke-width=".18">
<path d="M116.9 65.9h25.4v2.5M116.9 76.1h17.7v17.7h28v2.6h-2.6M195.6 83.7v10.1M203.2 83.7h-20.3v10.1M66.1 147.1h2.6"/>
<circle cx="129.6" cy="38" r=".51"/>
</g>
<circle cx="195.6" cy="83.7" r=".51" fill="#008100"/>
<g fill="none" stroke="#008100" stroke-width=".18">
<path d="M195.6 73.5v10.2M205.8 76.1h-2.6v15.2h2.6"/>
<circle cx="195.6" cy="83.7" r=".51"/>
</g>
<circle cx="203.2" cy="83.7" r=".51" fill="#008100"/>
<g fill="none" stroke="#008100" stroke-width=".18">
<path d="M241.3 91.3h2.6v15.2h-2.6M243.9 98.9h2.5v2.6M66.1 154.7h2.6"/>
<circle cx="203.2" cy="83.7" r=".51"/>
</g>
<circle cx="243.8" cy="98.9" r=".51" fill="#008100"/>
<g fill="none" stroke="#008100" stroke-width=".18">
<path d="M246.4 98.9h2.5"/>
<circle cx="243.9" cy="98.9" r=".51"/>
</g>
<circle cx="246.4" cy="98.9" r=".51" fill="#008100"/>
<g fill="none" stroke="#008100" stroke-width=".18">
<path d="M210.8 81.1v5.1M210.8 83.7h25.4v2.5"/>
<circle cx="246.4" cy="98.9" r=".51"/>
</g>
<circle cx="210.8" cy="83.7" r=".51" fill="#008100"/>
<g fill="none" stroke="#008100" stroke-width=".18">
<path d="M236.2 83.7h12.7"/>
<circle cx="210.8" cy="83.7" r=".51"/>
</g>
<circle cx="236.2" cy="83.7" r=".51" fill="#008100"/>
<g fill="none" stroke="#008100" stroke-width=".18">
<path d="M116.9 81.1h2.5M116.9 86.2h2.5M160 98.9h15.3M233.7 98.9h2.5M236.2 96.4v5.1M160 101.5h2.6M66.1 152.2h2.6M66.1 157.2h2.6"/>
<circle cx="236.2" cy="83.7" r=".51"/>
</g>
<circle cx="236.2" cy="98.9" r=".51" fill="#008100"/>
<g fill="none" stroke="#008100" stroke-width=".18">
<path d="M203.2 98.9h10.2"/>
<circle cx="236.2" cy="98.9" r=".51"/>
</g>
<text font-size="2.7" x="139" y="200.9">1</text>
<g font-size="2.5" fill="#808080">
<text x="27.4" y="29.1" transform="rotate(-90 27.4 29.1)">JP1</text>
<text x="60.7" y="30.3">1000pF</text>
<text x="61.4" y="40.5">470pF</text>
<text x="63.2" y="37.2">C3</text>
<text x="34.6" y="47.7">C8</text>
<text x="63.2" y="47.4">C1</text>
<text x="127" y="47.4" transform="rotate(-90 127 47.4)">0.1uF</text>
<text x="133.9" y="45.9" transform="rotate(-90 133.9 45.9)">C5</text>
<text x="34.6" y="52.8">47uF</text>
<text x="88.9" y="50.4">U1</text>
<text x="96.6" y="50.4">LTC3109EUF</text>
<text x="48.3" y="58.3">GND</text>
<text x="127" y="55.7">GND</text>
<text x="60.7" y="68.4">1000pF</text>
<text x="35.5" y="73.9" transform="rotate(-90 35.5 73.9)">JP2</text>
<text x="63.2" y="75.3">C4</text>
<text x="139.7" y="75.7" transform="rotate(-90 139.7 75.7)">2.2 uF</text>
<text x="146.6" y="73.8" transform="rotate(-90 146.6 73.8)">C7</text>
<text x="194.1" y="72.2" transform="rotate(-90 194.1 72.2)">R2</text>
<text x="198.9" y="72.2" transform="rotate(-90 198.9 72.2)">470k</text>
<text x="213.3" y="75.3">Q3_PMOS</text>
<text x="61.4" y="78.6">470pF</text>
<text x="139.7" y="83.6">GND</text>
<text x="165.1" y="78.6">GND</text>
<text x="63.2" y="85.4">C2</text>
<text x="233.7" y="86.2">Q4_PMOS</text>
<text x="185.4" y="93.8">Q1</text>
<text x="213.3" y="90.5">Q3_NMOS</text>
<text x="220.4" y="93.5">U2</text>
<text x="48.3" y="96.3">GND</text>
<text x="119.4" y="97.2" transform="rotate(-90 119.4 97.2)">1uF</text>
<text x="126.3" y="96.7" transform="rotate(-90 126.3 96.7)">C6</text>
<text x="138.1" y="100.8">JUMPER-31-2</text>
<text x="151.3" y="98.4">J2</text>
<text x="185.4" y="96.3">N-CH</text>
<text x="222.5" y="99.7">2.1V</text>
<text x="81.3" y="106.5">GND</text>
<text x="99.1" y="106.5">GND</text>
<text x="119.4" y="106.5">GND</text>
<text x="186.9" y="106.5">N-CH</text>
<text x="189.7" y="104">Q2</text>
<text x="203.8" y="108.8">TC54VC2102ECB713</text>
<text x="233.7" y="113.3">Q4_NMOS</text>
<text x="249.6" y="110.3" transform="rotate(-90 249.6 110.3)">R1</text>
<text x="252.4" y="110.3" transform="rotate(-90 252.4 110.3)">100k</text>
<text x="180.3" y="119.2">GND</text>
<text x="193" y="119.2">GND</text>
<text x="208.3" y="119.2">GND</text>
<text x="221" y="119.2">GND</text>
<text x="233.7" y="119.2">GND</text>
<text x="243.8" y="119.2">GND</text>
<text x="66.1" y="175">GND</text>
</g>
<g font-size="2.5" fill="#808100">
<text x="202.8" y="58.3">Latch</text>
<text x="119.9" y="60">3.3V</text>
</g>
<g font-size="2.1" fill="#808080">
<text x="30.2" y="26.3" transform="rotate(-90 30.2 26.3)">1</text>
<text x="45.4" y="37.6" transform="rotate(-90 45.4 37.6)">1</text>
<text x="50.5" y="37.6" transform="rotate(-90 50.5 37.6)">4</text>
<text x="45.4" y="49.7" transform="rotate(-90 45.4 49.7)">2</text>
<text x="50.5" y="49.7" transform="rotate(-90 50.5 49.7)">3</text>
<text x="91.3" y="56.5">C1A</text>
<text x="105" y="56.5">VOUT2</text>
<text x="91.3" y="61.6">C2A</text>
<text x="91.3" y="64.1">SWA</text>
<text x="106.2" y="61.6">VOUT</text>
<text x="91.3" y="66.6">VINA</text>
<text x="91.3" y="71.7">C1B</text>
<text x="106.2" y="66.6">VLDO</text>
<text x="30.2" y="73.7" transform="rotate(-90 30.2 73.7)">1</text>
<text x="45.4" y="75.7" transform="rotate(-90 45.4 75.7)">1</text>
<text x="50.5" y="75.7" transform="rotate(-90 50.5 75.7)">4</text>
<text x="91.3" y="76.8">C2B</text>
<text x="104.1" y="76.8">PGOOD</text>
<text x="91.3" y="81.9">SWB</text>
<text x="100.8" y="81.9">VOUT2_EN</text>
<text x="45.4" y="87.7" transform="rotate(-90 45.4 87.7)">2</text>
<text x="50.5" y="87.7" transform="rotate(-90 50.5 87.7)">3</text>
<text x="91.3" y="84.4">VINB</text>
<text x="91.3" y="86.9">VS1</text>
<text x="91.3" y="89.5">VS2</text>
<text x="103.4" y="86.9">VSTORE</text>
<text x="106.4" y="89.5">VAUX</text>
<text x="102.4" y="94" transform="rotate(-90 102.4 94)">GND</text>
<text x="55.2" y="147.9">VREG</text>
<text x="55.5" y="145.3">VCAP</text>
<text x="48.8" y="155.5">SHUTDOWN</text>
<text x="49.9" y="152.9">OVERVOLT</text>
<text x="63.9" y="151.8">5</text>
<text x="63.9" y="154.4">4</text>
<text x="51.6" y="158">TRIGGER</text>
<text x="63.9" y="156.9">3</text>
<text x="56.5" y="163.1">GND</text>
</g>
<g font-size="1.8" fill="#808080">
<text x="22.8" y="33.5">VIN1</text>
<text x="45.8" y="32.4">LPR6235-752SMR</text>
<text x="45.8" y="34.7">T1</text>
<text x="245.1" y="38.6">VOUT_SWITCHED</text>
<text x="245.1" y="61.4">VOUT</text>
<text x="22.8" y="66.5">VIN2</text>
<text x="45.8" y="70.2">LPR6235-752SMR</text>
<text x="45.8" y="73.2">T2</text>
<text x="120.7" y="81.7">VOUT2_EN</text>
<text x="77.9" y="86.8">VAUX</text>
<text x="120.7" y="86.8">VSTORE</text>
<text x="125.8" y="89.4">VAUX</text>
<text x="250.2" y="84.3">VOUT2_EN</text>
<text x="250.2" y="99.5">SHUTDOWN</text>
<text x="163.8" y="102.1">TRIGGER</text>
<text x="45.8" y="141.3">J1</text>
<text x="69.9" y="145.2">VOUT</text>
<text x="69.9" y="147.7">VOUT_SWITCHED</text>
<text x="69.9" y="155.4">SHUTDOWN</text>
<text x="69.9" y="152.8">VSTORE</text>
<text x="69.9" y="157.9">TRIGGER</text>
<text x="45.8" y="166.9">GECKO_POWER_SUPPLY_CONN</text>
</g>
<g font-size="1.8" fill="#820000">
<text x="42.5" y="43.5">L1</text>
<text x="52.4" y="43.5">L2</text>
<text x="42.5" y="81.6">L1</text>
<text x="52.4" y="81.6">L2</text>
</g>
<g font-size="1.8" fill="#808100">
<text x="77.5" y="90.2">3.3V</text>
<text x="77.5" y="92.1">Setting</text>
</g>
<g font-size="1.4" fill="#808080">
<text x="154.9" y="64.4">C9</text>
<text x="162.1" y="64.4">C10</text>
<text x="169.8" y="64.4">C11</text>
<text x="177.4" y="64.4">C12</text>
<text x="185" y="64.4">C13</text>
<text x="153.9" y="68.4">100uF</text>
<text x="161.5" y="68.4">100uF</text>
<text x="169.1" y="68.4">100uF</text>
<text x="176.7" y="68.4">100uF</text>
<text x="184.3" y="68.4">100uF</text>
</g>
</svg>
